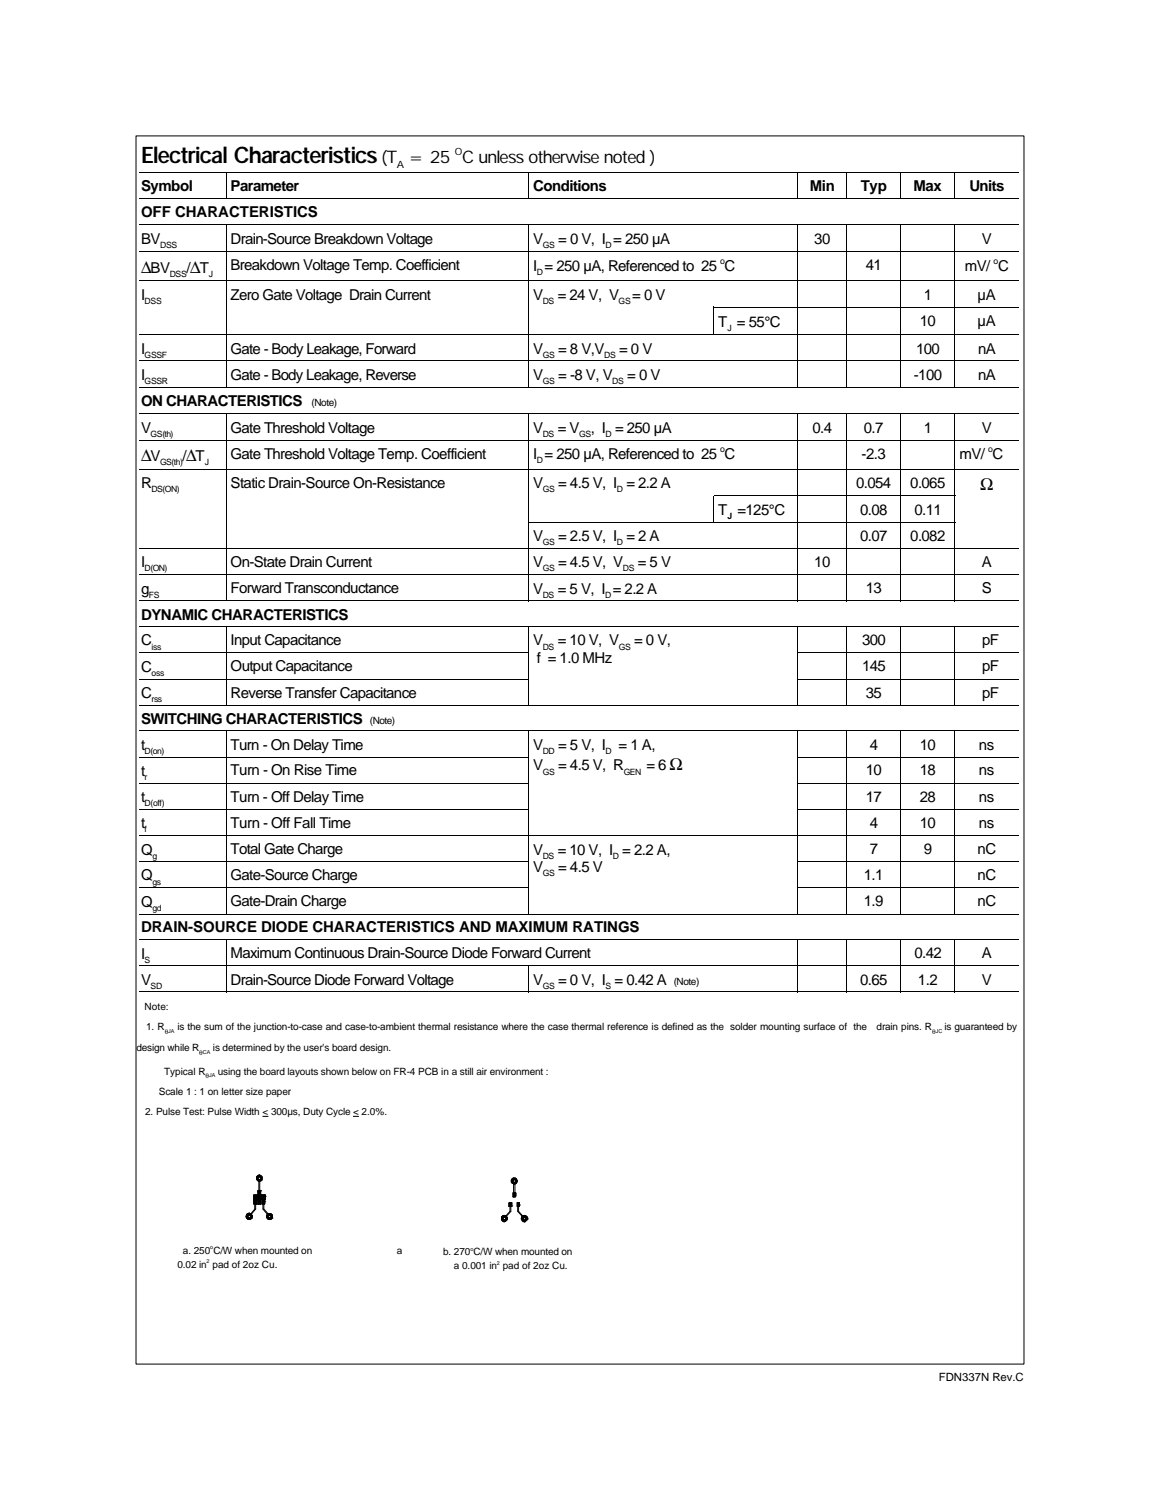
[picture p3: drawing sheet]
<svg xmlns="http://www.w3.org/2000/svg" width="216mm" height="279mm" viewBox="0 0 216 279" stroke-linecap="round" stroke-linejoin="round" font-family="sans-serif">
<g fill="none" stroke="#000" stroke-width=".19">
<path d="M25.3 25.3h165.3v228.8h-165.3zM25.9 32.1h163.7M25.9 36.9h163.7M42.1 32v5M98.4 32v5M148.5 32v5M157.6 32v5M167.6 32v5M177.7 32v5M25.9 41.8h163.7M25.9 46.8h163.7M25.9 52.3h163.7"/>
<path d="M42.1 41.7v30.5M98.4 41.7v30.5M132.8 57.2h56.8M132.8 57.2v5.2M148.5 41.7v30.5M157.6 41.7v30.5M167.6 41.7v30.5M177.7 41.7v30.5M25.9 62.3h163.7M25.9 67.2h163.7M25.9 72.1h163.7M25.9 77h163.7"/>
<path d="M42.1 77v34.9M98.4 77v35M148.5 77v35M157.6 77v35M167.6 77v35M177.7 77v35M25.9 82h163.7M25.9 87.4h163.7M98.3 97.3h79.5M177.8 92.4h-45v5M25.9 102.2h163.7M25.9 107h163.7"/>
<path d="M25.9 111.9h163.7M25.9 116.8h163.7M42.1 116.7v14.6M98.4 116.7v14.7M148.5 116.7v14.7M157.6 116.7v14.7M167.6 116.7v14.7M177.7 116.7v14.7M25.9 121.6h72.6M25.9 126.5h72.6M25.9 131.3h163.7M25.9 136.1h163.7"/>
<path d="M42.1 136.1v34.2M98.4 136.1v34.2M148.4 121.6h41.2M148.4 126.5h41.2M148.5 136.1v34.2M157.6 136.1v34.2M167.6 136.1v34.2M177.7 136.1v34.2M25.9 141.1h72.6M25.9 145.9h72.6M25.9 150.8h72.6M25.9 155.6h163.7"/>
<path d="M148.4 141.1h41.2M148.4 145.9h41.2M148.4 150.8h41.2M25.9 160.5h72.6M25.9 165.4h72.6M25.9 170.3h163.7M25.9 175h163.7M25.9 179.9h163.7M42.1 174.9v10M98.4 179.8v5.1M148.4 160.5h41.2M148.4 165.4h41.2"/>
<path d="M148.5 174.9v10M157.6 174.9v10M167.6 174.9v10M177.7 174.9v10M25.9 184.7h163.7M48.9 207.9h1.1M65.7 207.9h1.1"/>
</g>
<path d="M73.7 231.8h5.8v12h-5.8z" fill="#fff"/>
<path d="M44.4 217.6h8.1v11.1h-8.1zM92 218h8.2v11.3h-8.2zM31.7 229h44.5v9.8h-44.5zM79.6 230h43.4v9.9h-43.4z" fill="none" stroke="#fff" stroke-width=".19"/>
<g fill="none" stroke="#000" stroke-width=".19">
<path d="M47.8 219.7l.5 .3 .3-.1M47.8 219.5l.4 .5M47.8 219.3v-.2l.2 .3M47.8 219.3l.2 .2-.2 .2M47.8 219.7l.1 .1 .2-.2 .3 .4h-.1M47.8 219.4l.5 .6M47.9 219l-.1 .2v.5M47.9 219l.2 .3M48 219.4h.1M48 219.4l-.2 .2M48.1 218.9l.1 .3M48.1 218.9l.2 .3"/>
<path d="M48.1 218.9l-.3 .4M48.2 219.2h.1M48.2 220h.1M48.2 219.2l.2-.3h-.1l.5 .5-.6 .6M48.2 219.7l-.2 .3 .3-.3M48.3 218.9l.3 .1-.2 .2M48.3 218.9l-.4 .1M48.3 218.9l-.5 .6M48.3 218.9l.5 .6-.5 .5M48.3 219.2h.1M48.3 219.2l.2-.3 .3 .3M48.3 219.7l.3 .2"/>
<path d="M48.4 219.2h-.3l-.1 .4h.4l.2 .3M48.4 219.2l.1 .1M48.5 219.3v.3M48.5 219.5l.2 .3M48.5 219.4l.3 .2M48.7 219.8h.1M48.7 219.1l-.2 .2M48.8 219.2v.5l-.2 .2M48.8 219.2l-.3 .3M95.2 220h.1M95.2 220l.6 .6M95.2 219.8l.3 .2-.3 .3 .3-.2"/>
<path d="M95.2 219.8v.4l.5 .4 .4-.2 .1-.2M95.2 219.7l.3 .2M95.3 219.6l.2 .2M95.4 219.5l.2 .2M95.5 219.8h.1M95.5 219.5h.1M95.5 219.5h.4M95.5 219.5l-.3 .3M95.5 219.8l-.3 .3 .4 .4 .7-.6M95.5 219.5l.3 .2M95.5 219.9v.2M95.6 219.5l.7 .5"/>
<path d="M95.6 219.7l-.1 .2M95.7 219.5l-.5 .5M95.8 219.7h.1M95.8 219.5l.5 .4M95.8 219.5l-.2 .2M95.9 219.5h.1l-.2 .3 .2 .2M95.9 219.5l-.1 .2M95.9 219.5l.3 .3M96 220h.1M96 220l.2 .2M96 220l-.3 .3M96.1 219.6l-.2 .3-.1-.2h-.2"/>
<path d="M96.2 219.8l.1 .1M96.2 219.8l-.2 .2M96.2 219.8v.4M96.3 219.9v.1M45.8 226.6l.1 .2M45.8 226.6l.7 .6 .5-.6M45.9 226.4l-.1 .2M45.9 226.8l.2 .3M45.9 226.4v-.2l.2 .3M45.9 226.4l.2 .3-.2 .1M46 226.1l-.1 .3M46 226.1l.1 .3"/>
<path d="M46.1 226.5h.1M46.1 226.5l-.3 .2 .5 .5 .6-.7M46.1 226.1h-.1M46.1 227.1h.5M46.1 226.4h.6M46.1 226.4v.3M46.1 226.7l.1 .1M46.1 226.7l-.1 .2-.1-.1M46.1 226.1l-.2 .3M46.1 226.1l.3 .2M46.2 226.8l-.1 .3M46.3 226.8l.3 .3"/>
<path d="M46.4 226l.2 .1M46.4 226l-.3 .1M46.4 226l-.6 .6M46.4 226l.5 .7-.2-.2M46.4 226.8l-.3 .3M46.5 226l.4 .5M46.6 226.1h.2M46.6 226.1v.3l.2-.3M46.6 226.1l-.3 .2-.3-.2M46.7 226.6h.1M46.7 226.4l-.1 .4h-.4M46.7 226.7l.1 .2"/>
<path d="M46.8 226.9h.1M46.8 226.1l.1 .3M46.8 227l-.2 .1M46.8 227l-.2-.3v.4M46.8 226.9v.1M46.8 226.1l-.1 .3M46.9 226.5l.1 .1M46.9 226.4l.1 .2M46.9 226.4v.1M46.9 226.4l-.2 .2M47 226.6l-.2 .4M47.2 223.4h.1"/>
<path d="M47.2 222.6h.1M47.2 223.8l.3-.2 .3 .3M47.2 222.6v.8M47.2 223.9l.6 .4M47.2 223.7l.6 .5M47.2 224.2l.2 .1M47.2 224l.4 .3M47.2 224.3h.6M47.2 222.7l1.3 1.2M47.2 223.4h.8M47.2 223.1l.3 .3M47.2 223.3l.1 .1"/>
<path d="M47.2 222.8l.1-.2 1.2 1.2M47.2 222.6h.8M47.2 223l.5-.4 .8 .8M47.3 223.6h.1M47.3 223.6l.5 .4M47.4 224.3v.9l-.8 1 .1 .1 .9-1.1v-.9M47.8 224.3h.1M47.8 223.6v.7M47.8 223.8l-.6 .5M47.8 223.6h-.6v.7M47.8 223.9l-.4 .4M47.8 223.6l-.6 .5"/>
<path d="M47.8 223.7l-.1-.1-.5 .3M47.8 224.1l-.2 .2M47.8 222.6l-.6 .6M47.8 223.4l-.6-.6 .3-.2 1 1M47.8 222.6l.8 .8M48 223.4h.1M48 222.6v-.9h.5v.9h.9v.8M48 223.4v.9h.5M48 223.9l.3 .4 .2-.1M48 223.8l.5 .5M48 223.6l.5 .5M48 222.3l1.1 1.1"/>
<path d="M48 222.6l.8 .8M48 222.6l-.8 .8M48 221.9l.2-.2v-1.9h.1v1.9l-.3 .4M48 222l.5 .5M48 221.8l.5 .5M48.1 221.7l.4 .5M48.3 221.7l.2 .3M48.4 221.7h.1M48.4 221.7l.1 .1M48.4 221.7l-.4 .5M48.5 222.5h.1M48.5 221.8h.1"/>
<path d="M48.5 223.4v.9M48.5 223.9l-.4 .4M48.5 224l-.3 .3-.2-.2M48.5 223.4h.9M48.5 222.5l-.8 .9-.5-.5M48.5 222.1l-.5 .4 .9 .9M48.5 223.7l-.5 .5M48.5 222.2l-1.3 1.2M48.5 223.5l-.5 .5M48.5 222.4l-1.1 1M48.5 221.8l-.5 .6M48.6 223.4h.1"/>
<path d="M48.6 222.6h.1M48.6 222.6l-.8 .8M48.6 222.6l.8 .7M48.8 222.6h.1M48.8 223.4h.1M48.8 224.2h.1M48.8 223.9h.1M48.8 223.6v.7h.5v-.7M48.8 223.8l.1-.2 .4 .3M48.8 223.6l.5 .4-.3 .3-.2-.3 .5-.4M48.8 223.9l.3-.3 .2 .1-.5 .5M48.8 223.6h.5"/>
<path d="M48.8 223.7l.5 .5-.1 .1-.4-.4M48.8 222.6l.6 .5M48.8 222.6l-.8 .8M48.9 222.6h.1M48.9 223.4h.1M48.9 222.6l-.9 .9M48.9 224.3v.9l1.1 1.2-.2-.3M48.9 222.6l.5 .3M49.1 223.4h.1M49.1 222.6h.1M49.1 222.6l-1.1 1.1M49.1 222.6l.3 .2"/>
<path d="M49.1 224.3v.9l.9 1M49.3 222.6h.1M49.3 223.9h.1M49.3 222.6l-1.3 1.3M49.3 223.9l-.4 .4-.1-.1M49.3 222.6l.1 .1M49.4 222.8h.1M49.4 223l-.5 .4M49.4 223.2l-.3 .2M49.4 222.8l-.6 .6M49.4 222.8l-.8 .6M49.4 223.4h-.1"/>
<path d="M49.4 223.4l-.1 .2M49.6 226.7h.1M49.6 226.4v.4l.2 .2M49.6 226.7l.4 .5M49.6 226.4l.1-.1 .2 .2M49.6 226.4l.3 .3-.2 .1 .1 .2M49.6 226.6l.6 .6M49.8 226.1l.2 .2M49.8 226.1l-.2 .3M49.8 227l.2 .1M49.9 226.5h.1M49.9 226.5l-.3 .2"/>
<path d="M50 226.7h.1M50 226.1h.4M50 226.1l.3 .3M50 227.1l.2 .1M50 226.1h-.2M50 226.7v.1M50 226.7l-.2 .3M50 226.3h.1M50 227.2h.1M50 226.8h.4l.1 .2M50 226.8v.3M50 226.1l-.4 .3"/>
<path d="M50.1 226.8l.4 .3-.3-.3-.2 .3M50.1 226.1l.6 .6-.5 .5M50.2 227.2h.1M50.2 226.3l.3 .2M50.2 226.3l-.3 .3 .1 .1M50.2 226.1l-.6 .6M50.3 226.1l.4 .4-.7 .7M50.4 226.1h.1M50.4 226.1l-.4 .2M50.5 226.7l.1 .2M50.5 226.7l-.2 .1M50.5 226.5v.2"/>
<path d="M50.5 226.1l-.3 .2M50.5 227l-.3 .2M50.5 226.1l.2 .3M50.5 226.1l-.1 .3M50.6 226.9h.1M50.6 226.9l-.1 .1M50.7 226.4l-.2 .2 .2 .2M50.7 226.8l-.2 .2M50.7 226.4v.4M50.7 226.4l-.1-.2-.1 .3M93.3 226.9l.7 .6-.2 .1M93.3 227.1l.4 .4"/>
<path d="M93.3 226.8l.4 .4-.2 .2 .3-.2M93.3 226.7l.3-.2 .2 .2M93.3 227.2l.5 .4M93.6 227h.1M93.6 227l-.3 .1M93.7 227.5h.1M93.8 227.2h.1M93.8 226.4l-.5 .5M93.8 226.4l.6 .6M93.8 226.4l-.3 .2 .1 .3-.2-.2M93.8 227.2l.3 .3M93.8 226.4l.3 .1"/>
<path d="M93.8 226.7h.2M93.8 226.7l-.2 .3M94 227.2h.1M94 226.4l-.7 .6M94 227.2h-.3l-.1-.1-.2 .2M94 226.7l.1 .1M94 226.4h-.4l.3 .3h-.1M94 226.4l.4 .5-.6 .7M94 227.2l-.3 .3M94 227.2l.1 .2M94.1 226.8v.2l-.1 .2M94.1 226.5h.1l-.2 .2"/>
<path d="M94.1 226.5l-.3 .2M94.1 227.2l.1 .1M94.1 227.5l-.3 .1M94.1 226.5l.1 .1M94.1 227.1h.1M94.1 227.1l.2 .1M94.2 226.6l-.1 .2M94.3 226.7l-.2 .2 .3 .3M94.4 226.8l-.3 .3M94.4 227.2l-.3 .3M94.7 224.2h.1M94.7 224.4h.1"/>
<path d="M94.7 224.7h.1M94.7 224.5h.1M94.7 224.1l.5 .5M94.7 224.7h.5M94.7 224.2l.5 .5M94.7 224.4l.4 .3v.9l-.9 1M94.7 224.5l.2 .2v.9l-.8 .9 .3 .2v.5M94.8 224l.4 .4M94.9 224l-.2 .2M95 224l.2 .2M95.1 224l-.4 .4M95.2 224v.1l-.5 .5"/>
<path d="M95.2 224.6h.1M95.2 224.6v.1M95.2 224h-.5v.7M95.2 224v.7M95.2 224.5l-.2 .2M95.2 224.3l-.4 .4M95.2 224l-.5 .5M95.5 222.6h.1M95.5 222.9h.1M95.5 220.1l.3 .4v1.7M95.5 222.2l.4 .6M95.5 222.6l.3 .3 .1-.1"/>
<path d="M95.5 222.4l.4 .5M95.5 222.9h.4M95.6 220.2h.1M95.6 220.6v1.6M95.6 220.2l-.2 .2 .1 .1 .2-.2M95.6 222.2l.3 .4M95.6 222.2l-.1 .1M95.7 222.9h.1M95.8 220.6h.1M95.8 222.2h.1M95.8 222.2l.1 .2M95.8 222.2l-.3 .3"/>
<path d="M95.9 222.6h.1M95.9 222.8h.1M95.9 222.2h.1M95.9 222.4h.1M95.9 222.2v.7M95.9 222.2l-.4 .6 .2 .1M95.9 222.6l-.2 .3M95.9 222.2h-.4v.7M95.9 222.2l-.4 .4M95.9 222.4l-.4 .5M96.1 220.3l-.2-.3 .1 .4M96.2 220.2l-.2 .3-.3-.2"/>
<path d="M96.3 224.3h.1M96.3 224.5h.1M96.3 224.6h.1M96.3 220l-.5 .6M96.3 224v.7M96.3 224.7h.4M96.3 224h.4M96.3 224.3l.4 .4M96.3 224l.4 .5M96.3 224.5l.2 .2v.9l.8 .9M96.3 224.6l.1 1 .8 1M96.4 224l-.1 .1 .4 .5-.1 .1"/>
<path d="M96.4 224l.3 .3-.4 .4M96.5 224l-.2 .3M96.6 224l.1 .1-.4 .5M96.7 224.5h.1M96.7 224.5l-.3 .2M96.7 224l-.4 .5M96.7 224v.7M97 226.9h.1M97 227.1h.1M97 226.9l.7 .7M97 227.1l.5 .5M97.2 226.6l.2 .2"/>
<path d="M97.2 227.3l.2 .2M97.2 226.6l-.2 .4 .2 .3M97.3 226.5l.2 .2M97.3 226.5h.1M97.3 226.5l-.1 .1M97.4 226.9h.1M97.4 227.2h.3M97.4 226.5l.2 .2M97.4 226.5l.2-.1 .4 .2-.2 .2 .3 .4M97.4 226.9l-.3-.2v.1l.3 .2M97.4 227.2l-.2 .1M97.4 227.1l-.2 .2"/>
<path d="M97.4 226.8v.4M97.4 226.9l-.3 .3M97.4 227.5h.4M97.4 226.5l-.2 .1M97.5 227.2h.1M97.5 226.4h.1M97.5 226.7l-.1 .1M97.5 227.2l.3 .3M97.5 227.2l-.2 .2M97.5 226.4l-.5 .5M97.5 226.4l.6 .7M97.7 226.4h.1"/>
<path d="M97.7 226.7l-.3 .1M97.7 226.7l.2-.2 .2 .2M97.7 227.2l.2 .2M97.7 227.2l-.3 .3M97.7 226.4l.4 .5M97.7 226.4l-.7 .7M97.7 226.7l.2 .1v.4h-.2M97.8 226.5l-.3 .2M97.9 226.9l.2-.2v.5M98.1 227.1h.1M98.1 226.9h.1M98.1 226.8l-.2 .3 .1 .2-.2-.1h-.1"/>
<path d="M98.1 227.2l-.3 .3M98.1 227.1l-.4 .5M98.1 226.9l-.6 .7h.2"/>
</g>
<text font-size="4.2" x="26.2" y="30.3">Electrical Characteristics</text>
<g font-size="3.2">
<text x="71" y="30.3">(T = 25 C unless otherwise noted )</text>
<text x="26.2" y="50.9">Δ</text>
<text x="35.4" y="50.9">Δ</text>
<text x="26.2" y="85.9">Δ</text>
<text x="34.6" y="85.9">Δ</text>
<text x="182.5" y="91.4">Ω</text>
<text x="124.6" y="143.5">Ω</text>
</g>
<g font-size="2.8">
<text x="26.2" y="35.6">Symbol</text>
<text x="42.9" y="35.6">Parameter</text>
<text x="99.2" y="35.6">Conditions</text>
<text x="150.7" y="35.6">Min</text>
<text x="160.2" y="35.6">Typ</text>
<text x="170" y="35.6">Max</text>
<text x="180.4" y="35.6">Units</text>
<text x="26.2" y="40.4">OFF CHARACTERISTICS</text>
<text x="26.2" y="45.4">BV</text>
<text x="42.9" y="45.4">Drain-Source Breakdown Voltage</text>
<text x="99.2" y="45.4">V</text>
<text x="103.9" y="45.4">= 0 V, I = 250 µA</text>
<text x="151.6" y="45.4">30</text>
<text x="182.7" y="45.4">V</text>
<text x="28" y="50.9">BV</text>
<text x="34.7" y="50.9">/ T</text>
<text x="42.9" y="50.4">Breakdown Voltage Temp. Coefficient</text>
<text x="99.2" y="50.5">I = 250 µA, Referenced to 25 C</text>
<text x="161.1" y="50.4">41</text>
<text x="179.6" y="50.5">mV/ C</text>
<text x="26.2" y="55.9">I</text>
<text x="42.9" y="55.8">Zero Gate Voltage Drain Current</text>
<text x="99.2" y="55.9">V</text>
<text x="103.8" y="55.9">= 24 V, V</text>
<text x="117.7" y="55.9">= 0 V</text>
<text x="172" y="55.8">1</text>
<text x="181.9" y="55.8">µA</text>
<text x="26.2" y="65.9">I</text>
<text x="42.9" y="65.9">Gate - Body Leakage, Forward</text>
<text x="99.2" y="65.9">V</text>
<text x="103.9" y="65.9">= 8 V,V</text>
<text x="115.2" y="65.9">= 0 V</text>
<text x="133.7" y="60.9">T = 55°C</text>
<text x="170.5" y="65.9">100</text>
<text x="171.2" y="60.8">10</text>
<text x="181.9" y="60.8">µA</text>
<text x="182" y="65.9">nA</text>
<text x="26.2" y="70.8">I</text>
<text x="42.9" y="70.7">Gate - Body Leakage, Reverse</text>
<text x="99.2" y="70.8">V</text>
<text x="103.9" y="70.8">= -8 V, V</text>
<text x="116.8" y="70.8">= 0 V</text>
<text x="170.1" y="70.7">-100</text>
<text x="182" y="70.7">nA</text>
<text x="26.2" y="75.6">ON CHARACTERISTICS</text>
<text x="26.2" y="80.6">V</text>
<text x="42.9" y="80.6">Gate Threshold Voltage</text>
<text x="99.2" y="80.6">V</text>
<text x="103.8" y="80.6">= V</text>
<text x="110" y="80.6">, I = 250 µA</text>
<text x="151.2" y="80.6">0.4</text>
<text x="160.8" y="80.6">0.7</text>
<text x="172" y="80.6">1</text>
<text x="182.7" y="80.6">V</text>
<text x="28" y="85.9">V</text>
<text x="34" y="85.9">/ T</text>
<text x="42.9" y="85.4">Gate Threshold Voltage Temp. Coefficient</text>
<text x="99.2" y="85.5">I = 250 µA, Referenced to 25 C</text>
<text x="160.4" y="85.4">-2.3</text>
<text x="178.6" y="85.5">mV/ C</text>
<text x="26.2" y="90.9">R</text>
<text x="42.9" y="90.8">Static Drain-Source On-Resistance</text>
<text x="99.2" y="90.9">V</text>
<text x="103.9" y="90.9">= 4.5 V, I = 2.2 A</text>
<text x="133.7" y="95.9">T =125°C</text>
<text x="159.3" y="90.8">0.054</text>
<text x="160.1" y="95.9">0.08</text>
<text x="169.4" y="90.8">0.065</text>
<text x="170.2" y="95.9">0.11</text>
<text x="99.2" y="100.8">V</text>
<text x="103.9" y="100.8">= 2.5 V, I = 2 A</text>
<text x="160.1" y="100.8">0.07</text>
<text x="169.4" y="100.8">0.082</text>
<text x="26.2" y="105.7">I</text>
<text x="42.9" y="105.7">On-State Drain Current</text>
<text x="99.2" y="105.7">V</text>
<text x="103.9" y="105.7">= 4.5 V, V</text>
<text x="118.7" y="105.7">= 5 V</text>
<text x="151.6" y="105.7">10</text>
<text x="182.7" y="105.7">A</text>
<text x="26.2" y="110.6">g</text>
<text x="42.9" y="110.5">Forward Transconductance</text>
<text x="99.2" y="110.6">V</text>
<text x="103.8" y="110.6">= 5 V, I = 2.2 A</text>
<text x="161.1" y="110.5">13</text>
<text x="182.7" y="110.5">S</text>
<text x="26.2" y="115.4">DYNAMIC CHARACTERISTICS</text>
<text x="26.2" y="120.2">C</text>
<text x="26.2" y="125.1">C</text>
<text x="42.9" y="120.2">Input Capacitance</text>
<text x="42.9" y="125.1">Output Capacitance</text>
<text x="99.2" y="120.2">V</text>
<text x="99.9" y="123.5">f = 1.0 MHz</text>
<text x="103.8" y="120.2">= 10 V, V</text>
<text x="118" y="120.2">= 0 V,</text>
<text x="160.4" y="120.2">300</text>
<text x="160.4" y="125.1">145</text>
<text x="182.8" y="120.2">pF</text>
<text x="182.8" y="125.1">pF</text>
<text x="26.2" y="130">C</text>
<text x="42.9" y="130">Reverse Transfer Capacitance</text>
<text x="161.1" y="130">35</text>
<text x="182.8" y="130">pF</text>
<text x="26.2" y="134.8">SWITCHING CHARACTERISTICS</text>
<text x="26.2" y="139.7">t</text>
<text x="42.9" y="139.6">Turn - On Delay Time</text>
<text x="99.2" y="139.7">V</text>
<text x="99.2" y="143.5">V</text>
<text x="103.9" y="139.7">= 5 V, I</text>
<text x="103.9" y="143.5">= 4.5 V, R</text>
<text x="115.1" y="139.7">= 1 A,</text>
<text x="120.3" y="143.5">= 6</text>
<text x="161.9" y="139.6">4</text>
<text x="171.2" y="139.6">10</text>
<text x="182.2" y="139.6">ns</text>
<text x="26.2" y="144.5">t</text>
<text x="26.2" y="149.4">t</text>
<text x="42.9" y="144.4">Turn - On Rise Time</text>
<text x="42.9" y="149.4">Turn - Off Delay Time</text>
<text x="161.1" y="144.4">10</text>
<text x="161.1" y="149.4">17</text>
<text x="171.2" y="144.4">18</text>
<text x="171.2" y="149.4">28</text>
<text x="182.2" y="144.4">ns</text>
<text x="182.2" y="149.4">ns</text>
<text x="26.2" y="154.3">t</text>
<text x="42.9" y="154.2">Turn - Off Fall Time</text>
<text x="161.9" y="154.2">4</text>
<text x="171.2" y="154.2">10</text>
<text x="182.2" y="154.2">ns</text>
<text x="26.2" y="159.2">Q</text>
<text x="42.9" y="159.1">Total Gate Charge</text>
<text x="99.2" y="159.2">V</text>
<text x="103.8" y="159.2">= 10 V, I = 2.2 A,</text>
<text x="161.9" y="159.1">7</text>
<text x="172" y="159.1">9</text>
<text x="181.9" y="159.1">nC</text>
<text x="26.2" y="164">Q</text>
<text x="42.9" y="163.9">Gate-Source Charge</text>
<text x="99.2" y="162.5">V</text>
<text x="103.9" y="162.5">= 4.5 V</text>
<text x="160.8" y="163.9">1.1</text>
<text x="181.9" y="163.9">nC</text>
<text x="26.2" y="168.9">Q</text>
<text x="26.2" y="173.7">DRAIN-SOURCE DIODE CHARACTERISTICS AND MAXIMUM RATINGS</text>
<text x="42.9" y="168.8">Gate-Drain Charge</text>
<text x="160.8" y="168.8">1.9</text>
<text x="181.9" y="168.8">nC</text>
<text x="26.2" y="178.6">I</text>
<text x="42.9" y="178.5">Maximum Continuous Drain-Source Diode Forward Current</text>
<text x="170.2" y="178.5">0.42</text>
<text x="182.7" y="178.5">A</text>
<text x="26.2" y="183.4">V</text>
<text x="42.9" y="183.4">Drain-Source Diode Forward Voltage</text>
<text x="99.2" y="183.4">V</text>
<text x="103.9" y="183.4">= 0 V, I = 0.42 A</text>
<text x="160.1" y="183.4">0.65</text>
<text x="170.9" y="183.4">1.2</text>
<text x="182.7" y="183.4">V</text>
</g>
<text font-size="2.1" x="174.8" y="257.3">FDN337N Rev.C</text>
<g font-size="1.9">
<text x="84.7" y="29">O</text>
<text x="73.8" y="31.2">A</text>
<text x="58" y="75.6">(Note)</text>
<text x="68.8" y="134.8">(Note)</text>
<text x="125.4" y="183.4">(Note)</text>
<text x="26.9" y="188.1">Note:</text>
<text x="27.2" y="191.9">1. R</text>
<text x="33" y="191.9">is the sum of the junction-to-case and case-to-ambient thermal resistance where the case thermal reference is defined as the solder mounting surface of the</text>
<text x="163.2" y="191.9">drain pins. R</text>
<text x="175.8" y="191.9">is guaranteed by</text>
<text x="25.4" y="195.7">design while R</text>
<text x="39.6" y="195.7">is determined by the user's board design.</text>
<text x="29.5" y="204">Scale 1 : 1 on letter size paper</text>
<text x="30.6" y="200.2">Typical R</text>
<text x="40.6" y="200.2">using the board layouts shown below on FR-4 PCB in a still air environment :</text>
<text x="27" y="207.8">2. Pulse Test: Pulse Width &lt; 300µs, Duty Cycle &lt; 2.0%.</text>
<text x="34" y="233.6">a. 250 C/W when mounted on</text>
<text x="73.8" y="233.6">a</text>
<text x="82.5" y="233.8">b. 270 C/W when mounted on</text>
<text x="33" y="236.1">0.02 in pad of 2oz Cu.</text>
<text x="84.5" y="236.4">a 0.001 in pad of 2oz Cu.</text>
</g>
<g font-size="1.6">
<text x="29.8" y="46.1">DSS</text>
<text x="101" y="46.1">GS</text>
<text x="112.7" y="46.1">D</text>
<text x="31.6" y="51.6">DSS</text>
<text x="38.9" y="51.6">J</text>
<text x="99.9" y="51.2">D</text>
<text x="134" y="49.1">o</text>
<text x="184.9" y="49.1">o</text>
<text x="26.9" y="56.6">DSS</text>
<text x="101" y="56.6">DS</text>
<text x="115.1" y="56.6">GS</text>
<text x="135.4" y="61.6">J</text>
<text x="26.9" y="66.6">GSSF</text>
<text x="26.9" y="71.5">GSSR</text>
<text x="101" y="66.6">GS</text>
<text x="101" y="71.5">GS</text>
<text x="112.4" y="66.6">DS</text>
<text x="114" y="71.5">DS</text>
<text x="28" y="81.4">GS(th)</text>
<text x="101" y="81.4">DS</text>
<text x="107.8" y="81.4">GS</text>
<text x="112.7" y="81.4">D</text>
<text x="29.8" y="86.7">GS(th)</text>
<text x="38.1" y="86.7">J</text>
<text x="99.9" y="86.3">D</text>
<text x="134" y="84.2">o</text>
<text x="183.9" y="84.2">o</text>
<text x="28.2" y="91.7">DS(ON)</text>
<text x="101" y="91.7">GS</text>
<text x="114.8" y="91.7">D</text>
<text x="101" y="101.6">GS</text>
<text x="114.8" y="101.6">D</text>
<text x="135.4" y="96.7">J</text>
<text x="26.9" y="106.4">D(ON)</text>
<text x="101" y="106.4">GS</text>
<text x="115.9" y="106.4">DS</text>
<text x="27.7" y="111.3">FS</text>
<text x="101" y="111.3">DS</text>
<text x="112.6" y="111.3">D</text>
<text x="28.2" y="121">iss</text>
<text x="28.2" y="125.9">oss</text>
<text x="101" y="121">DS</text>
<text x="115.1" y="121">GS</text>
<text x="28.2" y="130.7">rss</text>
<text x="26.9" y="140.5">D(on)</text>
<text x="101" y="140.5">DD</text>
<text x="112.7" y="140.5">D</text>
<text x="26.9" y="145.3">r</text>
<text x="101" y="144.3">GS</text>
<text x="116.1" y="144.3">GEN</text>
<text x="26.9" y="150.2">D(off)</text>
<text x="26.9" y="155">f</text>
<text x="28.4" y="159.9">g</text>
<text x="101" y="159.9">DS</text>
<text x="114" y="159.9">D</text>
<text x="28.4" y="164.8">gs</text>
<text x="101" y="163.2">GS</text>
<text x="28.4" y="169.7">gd</text>
<text x="26.9" y="179.3">S</text>
<text x="28" y="184.1">SD</text>
<text x="101" y="184.1">GS</text>
<text x="112.7" y="184.1">S</text>
</g>
<g font-size="1.3">
<text x="30.6" y="192.6">θ</text>
<text x="37.1" y="196.4">θ</text>
<text x="173.5" y="192.6">θ</text>
<text x="38.3" y="200.7">θ</text>
</g>
<g font-size="1">
<text x="31.3" y="192.4">JA</text>
<text x="37.8" y="196.3">CA</text>
<text x="174.2" y="192.4">JC</text>
<text x="38.9" y="200.7">JA</text>
<text x="39.1" y="232.7">o</text>
<text x="87.5" y="233">o</text>
<text x="38.4" y="235.2">2</text>
<text x="92.5" y="235.5">2</text>
</g>
</svg>
